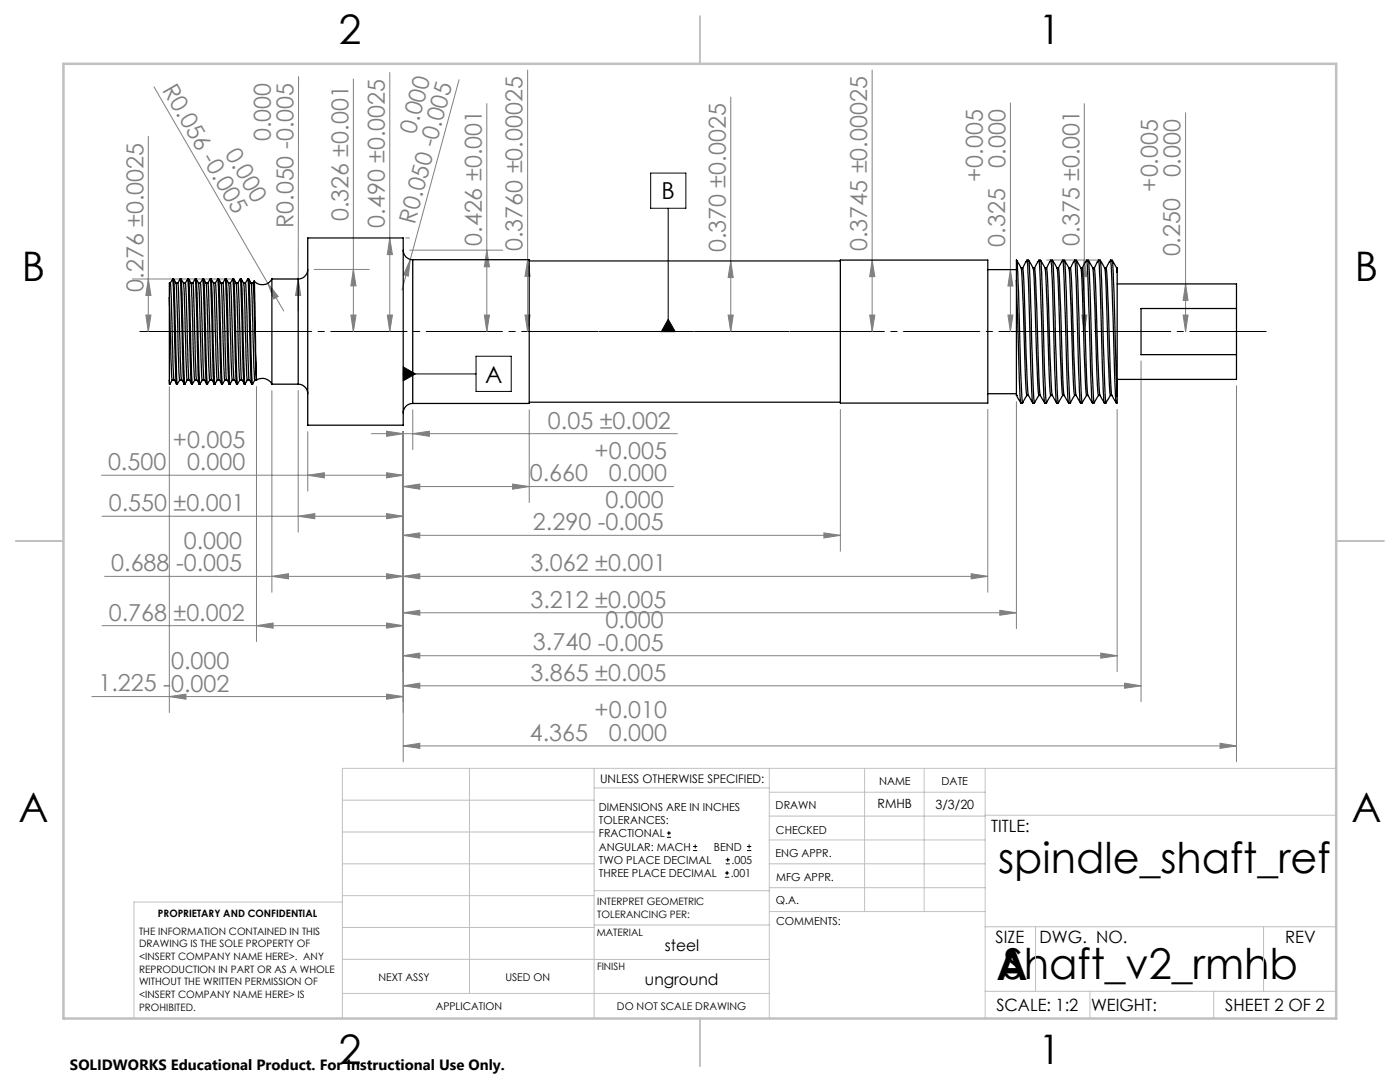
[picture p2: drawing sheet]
<svg xmlns="http://www.w3.org/2000/svg" width="279mm" height="216mm" viewBox="0 0 279 216" stroke-linecap="round" stroke-linejoin="round" font-family="sans-serif">
<g fill="none" stroke="#000" stroke-width=".2">
<path d="M129.9 34.5h7v7.1h-7zM133.3 41.6v24.6M80.5 73.2l2.4 1.4-2.4 1.4zM80.5 74.6h14.5M95 71.1h7v7h-7zM133.3 63.7l1.5 2.5h-2.8zM133.1 167.1h.8M133.1 166.2h.8M133.5 165.8v.9M138.3 169.7h.8M138.3 168.9h.8M138.7 168.5v.8"/>
<path d="M144.7 175h.8M144.7 174.2h.8M144.8 172.4h.9M144.8 171.6h.9M145.1 173.8v.8M145.2 171.1v.9M149.1 169.7h.8M149.1 168.9h.8M149.5 168.5v.8"/>
</g>
<g fill="none" stroke="#808080" stroke-width=".2">
<path d="M30.7 17.3l22.7 39.3M59.6 15.3l-.1 40.4M70.5 15.8v50.4M77.8 14.5v51.7M91.6 15.9l-11.4 42M105.3 14v52.2M145.8 19.4v46.8M174.1 14v52.2M29.6 27.2v39M97.2 20.7v45.5M201.6 20.5v45.7M216.4 20.7v45.5"/>
<path d="M236.6 22.5v43.7M26.4 55.7h20.3M29.6 55.7l.5 3.2h-1zM53.4 56.6l2.1 2.6-.9 .5zM53.4 56.6l3.2 5.5M59.5 55.7l.5 3.2h-1zM59.5 55.7v6.3M62.7 53.8h11M70.5 53.8l.5 3.2h-1zM77.8 47.5l.5 3.3h-1zM81 47.5h.7M81.7 49.9h18.6"/>
<path d="M81.9 51.8l-.4 3.3-1-.3zM97.2 49.9l.5 3.3h-1zM105.3 51.8l.5 3.3h-1zM145.8 52.1l.5 3.3h-1zM174.1 51.9l.5 3.3h-1zM201.6 53.8l.5 3.3h-.9zM208.9 51.9h10.7M216.4 51.9l.5 3.3h-1zM236.6 56.7l.5 3.2h-1zM29.1 62.9h1l-.5 3.3zM33.8 77.2v65M51.2 77.1v50.9"/>
<path d="M54.3 77.9v40.3M59.5 77.9v28.3M70 62.9h1l-.5 3.3zM77.3 62.9h1l-.5 3.3zM96.7 62.9h1l-.5 3.3zM104.8 62.9h1l-.5 3.3zM145.3 62.9h1l-.5 3.3zM173.6 62.9h1l-.5 3.3zM201.2 62.9h.9l-.5 3.3zM215.9 62.9h1l-.5 3.3zM227.7 72v68M236.1 62.9h1l-.5 3.3z"/>
<path d="M246.8 77v75M20.2 94.8h60.3M61.4 94.8l3.3-.5v1.1zM61.4 86.1v11.9M74.1 86.5h61.1M77.2 94.3l3.3 .5-3.3 .6zM77.2 86l3.3 .5-3.3 .6zM80.5 97.1l3.3-.5v1zM80.5 86.1v65.9M80.5 97.1h53.9M82.4 86.5l3.3-.5v1.1zM82.4 81.8v7.9"/>
<path d="M102.3 96.6l3.3 .5-3.3 .5zM105.6 81.8v18.5M167.7 81.7v28.3M197.1 81.7v36.5M202.8 80.2v45.2M223 81.7v52.3M20.4 103h60.1M20.9 115h176.2M54.3 115l3.3-.5v1zM59.5 103l3.3-.5v1zM77.2 102.5l3.3 .5-3.3 .5zM77.2 114.5l3.3 .5-3.3 .5z"/>
<path d="M80.5 106.8l3.3-.5v1.1zM80.5 115l3.3-.5v1zM80.5 106.8h87.2M164.4 106.3l3.3 .5-3.3 .6zM193.8 114.5l3.3 .5-3.3 .5zM18.3 139h62.2M20.4 124.8h60.1M33.8 139l3.3-.5v1zM51.2 124.8l3.3-.5v1zM77.2 124.3l3.3 .5-3.3 .5zM77.2 138.5l3.3 .5-3.3 .5zM80.5 122.3l3.3-.5v1z"/>
<path d="M80.5 130.8l3.3-.5v1zM80.5 136.8l3.3-.5v1zM80.5 122.3h122.3M80.5 130.8h142.5M80.5 136.8h147.2M199.5 121.8l3.3 .5-3.3 .5zM219.7 130.3l3.3 .5-3.3 .5zM224.4 136.3l3.3 .5-3.3 .5zM80.5 148.8l3.3-.5v1zM80.5 148.8h166.3M243.5 148.3l3.3 .5-3.3 .5z"/>
</g>
<path d="M27.5 66.1h225.6" fill="none" stroke="#000" stroke-width=".2" stroke-dasharray="15.2 1.3 1.3 1.3" stroke-dashoffset="-.4"/>
<path d="M105.6 66.1h62.1" fill="none" stroke="#000" stroke-width=".2" stroke-dasharray="15.2 1.3 1.3 1.3" stroke-dashoffset="5.1"/>
<g fill="none" stroke="#c0c0c0" stroke-width=".2">
<path d="M68.3 159.7h50.3M93.7 153.3v44.9M118.6 153.3v49.9M118.6 157.2h34.9M153.5 153.3v49.9M153.5 158.1h43.1M172.5 153.3v28.6M184.4 153.3v28.6M196.6 153.3v49.9M266.7 153.3h-198.4v49.9M68.3 178.7h50.3M68.3 172.4h50.3"/>
<path d="M68.3 166h50.3M68.3 180h-41.6v23.2M118.6 177.7h35M153.5 167.6h43.1M153.5 162.8h43.1M153.5 172.4h43.1M153.5 177.1h43.1M196.6 162.7h70.1M68.3 198.2h85.2M68.3 191.4l85.2 .1M68.3 185.1h50.3M118.6 184.6h35"/>
<path d="M153.6 181.9h43M196.6 197.8h70.1M196.6 184.9h70.1M206.7 184.9v12.9M217.5 197.8v5.4M242.2 197.8v5.4M252.2 184.9v12.9"/>
</g>
<path d="M139.7 3.2v9.5M3.1 107.9h9.6M266.7 107.9h9.5M139.7 203.2v9.6" fill="none" stroke="#c0c0c0" stroke-width=".25"/>
<path d="M12.7 12.7h254v190.5h-254z" fill="none" stroke="#c0c0c0" stroke-width=".5"/>
<path d="M80.5 73.2l2.4 1.4-2.4 1.4zM133.3 63.7l1.5 2.5h-2.8z" fill="#000"/>
<g fill="#808080">
<path d="M53.4 56.6l2.1 2.6-.9 .5z"/>
<path d="M81.9 51.8l-.4 3.3-1-.3z"/>
<path d="M59.5 55.7l.5 3.2h-1z"/>
<path d="M77.2 94.3l3.3 .5-3.3 .6zM61.4 94.8l3.3-.5v1.1zM77.2 102.5l3.3 .5-3.3 .5zM59.5 103l3.3-.5v1zM77.2 114.5l3.3 .5-3.3 .5zM54.3 115l3.3-.5v1zM77.2 124.3l3.3 .5-3.3 .5zM51.2 124.8l3.3-.5v1zM77.2 138.5l3.3 .5-3.3 .5zM33.8 139l3.3-.5v1z"/>
<path d="M80.5 97.1l3.3-.5v1zM102.3 96.6l3.3 .5-3.3 .5zM80.5 106.8l3.3-.5v1.1zM164.4 106.3l3.3 .5-3.3 .6zM80.5 115l3.3-.5v1zM193.8 114.5l3.3 .5-3.3 .5zM80.5 122.3l3.3-.5v1zM199.5 121.8l3.3 .5-3.3 .5zM80.5 130.8l3.3-.5v1zM219.7 130.3l3.3 .5-3.3 .5zM80.5 148.8l3.3-.5v1zM243.5 148.3l3.3 .5-3.3 .5zM80.5 136.8l3.3-.5v1zM224.4 136.3l3.3 .5-3.3 .5zM77.2 86l3.3 .5-3.3 .6zM82.4 86.5l3.3-.5v1.1z"/>
<path d="M236.1 62.9h1l-.5 3.3zM236.6 56.7l.5 3.2h-1zM201.2 62.9h.9l-.5 3.3zM201.6 53.8l.5 3.3h-.9zM173.6 62.9h1l-.5 3.3zM174.1 51.9l.5 3.3h-1zM145.3 62.9h1l-.5 3.3zM145.8 52.1l.5 3.3h-1zM215.9 62.9h1l-.5 3.3zM216.4 51.9l.5 3.3h-1zM104.8 62.9h1l-.5 3.3zM105.3 51.8l.5 3.3h-1zM77.3 62.9h1l-.5 3.3zM77.8 47.5l.5 3.3h-1zM70 62.9h1l-.5 3.3zM70.5 53.8l.5 3.2h-1zM29.1 62.9h1l-.5 3.3zM29.6 55.7l.5 3.2h-1zM96.7 62.9h1l-.5 3.3zM97.2 49.9l.5 3.3h-1z"/>
</g>
<g fill="none" stroke="#000" stroke-width=".25">
<path d="M33.8 59.4l.6 16.4M33.8 59.4v16.5M34 56.5l.5-.8 .6 20.1 .1 .9h.2M34 56.5l.2 2.8 .3 13.8 .2 2.7h-.3M34 56.5h-.2v2.9M34.5 55.7h.1M34.6 55.7l.5 .8M34.6 55.7l.8 20.9M35.1 56.5l.6 17.7 .1 1.6h.4l-.7-19.3M35.1 56.5h.4M35.9 55.7l-.4 .8M35.9 55.7l.3 4.6 .3 14.6 .2 1.8h.2"/>
<path d="M35.9 55.7h.2l.1 .2 .1 2.8 .4 14.9 .2 3M36.2 55.7l.4 .8M36.6 56.5l.8 19.3M36.6 56.5h.4M37 56.5l.5-.8 .6 20.1 .1 .9h.2M37 56.5l.2 2.8 .3 13.8 .2 2.7h-.3M37.5 55.7h.1M37.6 55.7l.5 .8M37.6 55.7l.8 20.9M38.1 56.5l.2 2.9 .5 15.7v.7h.4l-.7-19.3M38.1 56.5h.4M38.9 55.7l-.4 .8"/>
<path d="M38.9 55.7l.3 4.6 .3 14.6 .2 1.8h.2M38.9 55.7h.2l.1 .2 .1 2.8 .4 14.9 .2 3M39.2 55.7l.4 .8M39.6 56.5l.8 19.3M39.6 56.5h.4M40 56.5l.5-.8 .6 20.1 .1 .9h.2M40 56.5l.2 2.8 .3 13.8 .2 2.7h-.3M40.5 55.7h.1M40.6 55.7l.5 .8M40.6 55.7l.8 21 .5-.9M41.1 56.5l.2 2.9 .4 13.7 .2 2.7M41.1 56.5h.4"/>
<path d="M41.5 56.5l.7 19.3h-.3M41.9 55.7l-.4 .8M41.9 55.7l.3 4.6 .3 14.6 .2 1.8h.2M41.9 55.7h.2l.1 .2 .1 2.8 .4 13.3 .2 4.6M42.2 55.7l.4 .8M42.6 56.5l.8 19.3M42.6 56.5h.4M43 56.5l.5-.8 .6 20.1 .1 .9h.2M43 56.5l.2 2.8 .3 13.8 .2 2.7h-.3M43.5 55.7h.1M43.6 55.7l.5 .8M43.6 55.7l.8 21 .5-.9"/>
<path d="M44.1 56.5l.2 2.8 .4 13.8 .2 2.7M44.1 56.5h.4M44.5 56.5l.7 19.3h-.3M44.9 55.7l-.4 .8M44.9 55.7l.3 4.6 .3 13.3 .1 2.8 .1 .3h.2M44.9 55.7h.3M45.2 55.7l.4 .8M45.2 55.7l.7 20.9M45.6 56.5l.8 19.3M45.6 56.5h.4M46 56.5l.2 2.8 .3 13.8 .2 2.7h-.3M46.4 55.7l-.4 .8"/>
<path d="M46.4 55.7l.2 1.7 .5 18.4 .1 .9h.2M46.5 55.7h.1M46.6 55.7l.5 .8M46.6 55.7l.3 4.6 .3 14.6 .2 1.7M47.1 56.5l.2 2.8 .4 13.8 .2 2.7M47.1 56.5h.4M47.5 56.5l.7 19.3h-.3M47.9 55.7l-.4 .8M47.9 55.7l.3 4.6 .3 13.3 .1 2.8 .1 .3h.2M47.9 55.7h.3M48.2 55.7l.4 .8M48.2 55.7l.7 20.9"/>
<path d="M48.6 56.5l.8 19.3M48.6 56.5h.4M49 56.5l.2 2.8 .3 12.2 .2 4.3h-.3M49.4 55.7l-.4 .8M49.4 55.7l.2 1.7 .5 18.4 .1 .9h.2M49.5 55.7h.1M49.6 55.7l.5 .8M49.6 55.7l.3 4.6 .3 14.6 .2 1.8 .5-.9M50.1 56.5l.2 2.8 .4 13.8 .2 2.7M50.1 56.5h.4M50.5 56.5l.7 19.2M50.7 56.1l-.2 .4"/>
<path d="M54.3 55.7a2.16 2.16 0 0 1-3.6 .4l.5 19.6M54.3 55.7v21M54.3 55.7h5.2M59.5 55.7v21M61.4 53.8a1.93 1.93 0 0 1-1.9 1.9M61.4 47.5h19.1v37.3h-19.1zM80.5 49.9a1.87 1.87 0 0 0 1.9 1.9M82.4 51.8h23.2v28.7h-23.2M82.4 51.8v28.7M105.6 52.1h62.1M167.7 51.9h29.4v28.5h-29.4zM197.1 53.8h5.7"/>
<path d="M202.8 56l.8 22.9 .1 1.5h.4M202.8 56v22.9M202.8 52v4M202.9 51.9l.9 1.5M202.9 52l.4 6.2 .4 15.9 .4 6.3 .9-1.7M203.8 53.4h.2a225.1 225.1 0 0 1 .8 17.6l.4 7.8M203.8 53.5l.6 12.7a117.5 117.5 0 0 0 .6 12.7h.2M204.9 52.1l-.9 1.7M205 52.1h.1M205.3 51.9l.9 1.5h.2l.2 1 .7 20.8 .3 3.6M205.3 52l.3 4 .6 20.3 .2 4.1 1-1.7M205.3 51.9h-.4a281.5 281.5 0 0 1 .8 19.7l.3 8.1 .1 .7h.3"/>
<path d="M206.2 53.5l.2 3.6 .7 19.7 .2 1.9v.2h.3M207.3 52.1l-1 1.7M207.4 52.1h.1M207.6 51.9h-.3l.3 4.1 .7 22.9 .2 1.5h.3M207.7 51.9l.9 1.5M207.7 52l.3 6.2 .5 15.9 .3 6.3 1-1.7M208.5 53.4h.3a225.1 225.1 0 0 1 .7 17.6l.5 7.8M208.6 53.5l.5 12.7a117.5 117.5 0 0 0 .6 12.7h.3M209.7 52.1l-1 1.7M209.7 52.1h.1M210 51.9l.9 1.5h.3l.1 1 .8 20.8 .3 3.6M210 52l.3 4 .6 20.3 .3 4.1 1-1.7"/>
<path d="M210 51.9h-.3a281.5 281.5 0 0 1 .7 19.7l.3 8.1 .2 .7h.3M210.9 53.5l.3 3.6 .7 19.7 .1 1.9 .1 .2h.3M212 52.1l-.9 1.7M212.1 52.1h.1M212.4 51.9h-.3l.3 4.1 .7 22.9 .2 1.5h.3M212.4 51.9l.9 1.5M212.4 52l.4 6.2 .4 15.9 .4 6.3 1-1.7M213.3 53.4h.3a225.1 225.1 0 0 1 .7 17.6l.5 7.8M213.3 53.5l.6 12.7a117.5 117.5 0 0 0 .6 12.7h.3M214.4 52.1l-.9 1.7M214.5 52.1h.1M214.8 51.9l.9 1.5h.3l.1 1 .8 20.8 .2 3.6"/>
<path d="M214.8 52l.3 4 .6 20.3 .3 4.1 .9-1.7M214.8 51.9h-.3a281.5 281.5 0 0 1 .7 19.7l.3 8.1 .2 .7h.3M215.7 53.5l.3 3.6 .6 19.7 .2 1.9 .1 .2h.2M216.8 52.1l-.9 1.7M216.9 52.1h.1M217.2 51.9h-.3l.2 4.1 .7 22.9 .2 1.5h.4M217.2 51.9l.9 1.5M217.2 52l.4 6.2 .4 15.9 .4 6.3 .9-1.7M218.1 53.4h.2a225.1 225.1 0 0 1 .8 17.6l.4 7.8M218.1 53.5l.6 12.7a117.5 117.5 0 0 0 .6 12.7h.2M219.2 52.1l-.9 1.7M219.3 52.1h.1"/>
<path d="M219.6 51.9l.9 1.5h.2l.2 1 .7 20.8 .3 3.6M219.6 52l.3 4 .6 20.3 .2 4.1 1-1.7M219.6 51.9h-.4a281.5 281.5 0 0 1 .8 19.7l.3 8.1 .1 .7h.3M220.5 53.5l.2 3.6 .7 19.7 .1 1.9 .1 .2h.3M221.5 52.1l-.9 1.7M221.7 52.1h.1M221.9 51.9h-.3l.3 4.1 .6 20.3 .3 4.1h.2v-1.3M222 51.9l.8 1.5M222 52l.3 6.2 .7 20.9M222.8 53.4h.2v.9M222.8 53.5l.2 .8M223 54.3v24.8"/>
<path d="M223 56.7h23.8v4.9M33.8 75.9l.1 .7M33.8 75.9v.8h.1M34.4 75.8l-.5 .9M34.8 75.7l.4 .9M35.9 75.8l-.5 .9M36.3 75.7l.4 .9M37.4 75.8l-.5 .9M37.8 75.7l.4 .9M38.9 75.8l-.5 .9M39.3 75.7l.4 .9M40.4 75.8l-.5 .9"/>
<path d="M40.8 75.7l.4 .9M42.3 75.7l.4 .9M43.4 75.8l-.5 .9M43.8 75.7l.4 .9M45.3 75.7l.4 .9M46.4 75.8l-.5 .9M46.8 75.7l.4 .9M47.9 75.8l-.5 .9M48.3 75.7l.5 .9M49.4 75.8l-.5 .9M49.8 75.7l.4 .9M50.9 75.8h.3"/>
<path d="M51.2 75.8a2.12 2.12 0 0 1 3.1 .9M51.2 75.7v.1M54.3 76.7h5.2M59.5 76.7a1.93 1.93 0 0 1 1.9 1.9M197.1 78.6h5.7M202.8 78.9l.9 1.5M202.8 78.9h.1M205.2 78.9l.9 1.5M207.6 78.9l.9 1.5M210 78.9l.9 1.5M212.4 78.9l.9 1.5M214.8 78.9l.8 1.5"/>
<path d="M217.1 78.9l.9 1.5M219.5 78.9l.9 1.5M221.9 78.9l.9 1.5M246.8 61.6h-19.1v9.2h19.1M246.8 70.8v4.9h-23.8M246.8 61.6v9.2M82.4 80.5a1.87 1.87 0 0 0-1.9 1.9M105.6 80.3h62.1"/>
</g>
<g font-size="8.5">
<text x="199.2" y="174.2">spindle_shaft_ref</text>
<text x="198.9" y="195.5">A</text>
<text x="200.2" y="195.4">Shaft_v2_rmhb</text>
</g>
<g font-size="8.1">
<text x="67.6" y="8.9">2</text>
<text x="207.3" y="8.9">1</text>
<text x="4.4" y="56.1">B</text>
<text x="270.4" y="56.1">B</text>
<text x="3.7" y="164.1">A</text>
<text x="269.7" y="164.1">A</text>
<text x="67.6" y="212.4">2</text>
<text x="207.3" y="212.4">1</text>
</g>
<g font-size="4.7" fill="#808080">
<text x="32.3" y="17.9" transform="rotate(60 32.3 17.9)">R0.056 -0.005</text>
<text x="54.1" y="28.2" transform="rotate(-90 54.1 28.2)">0.000</text>
<text x="82.9" y="26.9" transform="rotate(-75 82.9 26.9)">0.000</text>
<text x="44.8" y="30.6" transform="rotate(60 44.8 30.6)">0.000</text>
<text x="200.7" y="33.4" transform="rotate(-90 200.7 33.4)">0.000</text>
<text x="235.6" y="35.4" transform="rotate(-90 235.6 35.4)">0.000</text>
<text x="196.1" y="36.3" transform="rotate(-90 196.1 36.3)">+0.005</text>
<text x="231.1" y="38.2" transform="rotate(-90 231.1 38.2)">+0.005</text>
<text x="58.5" y="45.5" transform="rotate(-90 58.5 45.5)">R0.050 -0.005</text>
<text x="69.5" y="44.2" transform="rotate(-90 69.5 44.2)">0.326 ±0.001</text>
<text x="76.8" y="45.5" transform="rotate(-90 76.8 45.5)">0.490 ±0.0025</text>
<text x="82.8" y="44.8" transform="rotate(-75 82.8 44.8)">R0.050 -0.005</text>
<text x="96.2" y="49.1" transform="rotate(-90 96.2 49.1)">0.426 ±0.001</text>
<text x="104.3" y="50.1" transform="rotate(-90 104.3 50.1)">0.3760 ±0.00025</text>
<text x="144.8" y="50.3" transform="rotate(-90 144.8 50.3)">0.370 ±0.0025</text>
<text x="173.1" y="50.1" transform="rotate(-90 173.1 50.1)">0.3745 ±0.00025</text>
<text x="200.6" y="49.2" transform="rotate(-90 200.6 49.2)">0.325</text>
<text x="215.4" y="49.1" transform="rotate(-90 215.4 49.1)">0.375 ±0.001</text>
<text x="235.6" y="51.2" transform="rotate(-90 235.6 51.2)">0.250</text>
<text x="28.6" y="58.2" transform="rotate(-90 28.6 58.2)">0.276 ±0.0025</text>
<text x="34.5" y="89.3">+0.005</text>
<text x="109.4" y="85.5">0.05 ±0.002</text>
<text x="21.6" y="93.8">0.500</text>
<text x="37.3" y="93.8">0.000</text>
<text x="118.7" y="91.5">+0.005</text>
<text x="21.7" y="102">0.550 ±0.001</text>
<text x="105.7" y="96">0.660</text>
<text x="120.8" y="101.3">0.000</text>
<text x="121.5" y="96.1">0.000</text>
<text x="106.4" y="105.8">2.290 -0.005</text>
<text x="22.2" y="113.9">0.688</text>
<text x="35.1" y="114">-0.005</text>
<text x="36.7" y="109.5">0.000</text>
<text x="105.9" y="114">3.062 ±0.001</text>
<text x="21.7" y="123.8">0.768 ±0.002</text>
<text x="105.9" y="121.3">3.212 ±0.005</text>
<text x="120.8" y="125.3">0.000</text>
<text x="106.4" y="129.8">3.740 -0.005</text>
<text x="19.7" y="138">1.225 -</text>
<text x="34.1" y="133.5">0.000</text>
<text x="105.9" y="135.8">3.865 ±0.005</text>
<text x="34.1" y="138">0.002</text>
<text x="118.7" y="143.3">+0.010</text>
<text x="105.7" y="147.8">4.365</text>
<text x="121.5" y="147.8">0.000</text>
</g>
<g font-size="4.7">
<text x="132" y="39.8">B</text>
<text x="96.8" y="76.3">A</text>
</g>
<g font-size="3.4">
<text x="197.8" y="166">TITLE:</text>
<text x="198.7" y="188.1">SIZE</text>
<text x="207.5" y="188.1">DWG. NO.</text>
<text x="256.5" y="188.2">REV</text>
<text x="198.8" y="201.7">SCALE: 1:2</text>
<text x="217.7" y="201.8">WEIGHT:</text>
<text x="244.5" y="201.7">SHEET 2 OF 2</text>
</g>
<g font-size="3.2">
<text x="132.7" y="189.8">steel</text>
<text x="128.7" y="196.6">unground</text>
</g>
<text font-size="3" x="14" y="213.5">SOLIDWORKS Educational Product. For Instructional Use Only.</text>
<g font-size="2.5">
<text x="175.1" y="161.3">RMHB</text>
<text x="186.7" y="161.4">3/3/20</text>
</g>
<text font-size="2.4" x="119.8" y="156.2">UNLESS OTHERWISE SPECIFIED:</text>
<g font-size="2.2">
<text x="119.5" y="161.8">DIMENSIONS ARE IN INCHES</text>
<text x="154.8" y="161.4">DRAWN</text>
<text x="175.4" y="156.6">NAME</text>
<text x="187.9" y="156.7">DATE</text>
<text x="119.5" y="164.4">TOLERANCES:</text>
<text x="119.5" y="167.1">FRACTIONAL</text>
<text x="154.9" y="166.3">CHECKED</text>
<text x="119.5" y="169.7">ANGULAR: MACH</text>
<text x="119.5" y="172.4">TWO PLACE DECIMAL</text>
<text x="142.5" y="169.7">BEND</text>
<text x="146" y="172.4">.005</text>
<text x="154.8" y="171">ENG APPR.</text>
<text x="119.5" y="175">THREE PLACE DECIMAL</text>
<text x="145.8" y="175">.001</text>
<text x="154.9" y="175.7">MFG APPR.</text>
<text x="154.9" y="180.4">Q.A.</text>
<text x="154.9" y="184.6">COMMENTS:</text>
</g>
<g font-size="2.1">
<text x="75.5" y="195.7">NEXT ASSY</text>
<text x="100.9" y="195.7">USED ON</text>
<text x="86.9" y="201.5">APPLICATION</text>
<text x="123.1" y="201.6">DO NOT SCALE DRAWING</text>
</g>
<g font-size="2">
<text x="31.5" y="182.9">PROPRIETARY AND CONFIDENTIAL</text>
<text x="119.2" y="180.6">INTERPRET GEOMETRIC</text>
<text x="119.2" y="183.1">TOLERANCING PER:</text>
<text x="27.8" y="186.5">THE INFORMATION CONTAINED IN THIS</text>
<text x="27.8" y="189">DRAWING IS THE SOLE PROPERTY OF</text>
<text x="27.8" y="191.6">&lt;INSERT COMPANY NAME HERE&gt;. ANY</text>
<text x="119.1" y="186.7">MATERIAL</text>
<text x="27.8" y="194.1">REPRODUCTION IN PART OR AS A WHOLE</text>
<text x="27.8" y="196.6">WITHOUT THE WRITTEN PERMISSION OF</text>
<text x="119.1" y="193.5">FINISH</text>
<text x="27.8" y="199.1">&lt;INSERT COMPANY NAME HERE&gt; IS</text>
<text x="27.8" y="201.7">PROHIBITED.</text>
</g>
</svg>
